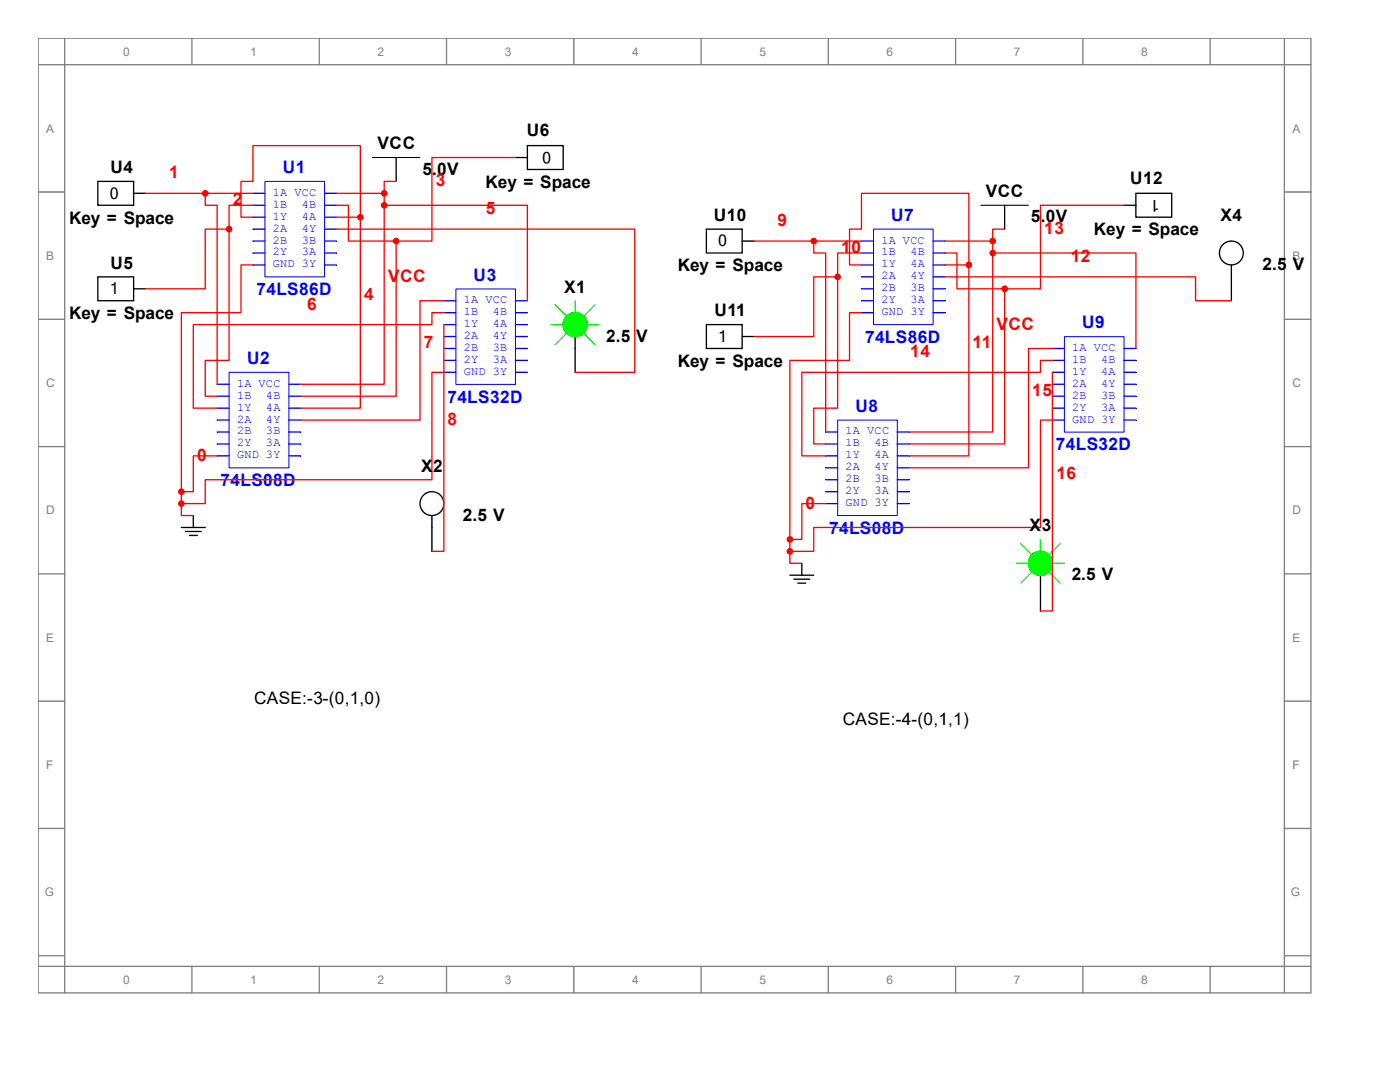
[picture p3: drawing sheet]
<svg xmlns="http://www.w3.org/2000/svg" width="279mm" height="216mm" viewBox="0 0 279 216" stroke-linecap="round" stroke-linejoin="round" font-family="sans-serif">
<g fill="none" stroke="#808080" stroke-width=".26">
<path d="M7.6 7.6h254v190.5h-254zM7.6 12.9h254M12.9 7.6v190.5M38.3 7.6v5.3M63.7 7.6v5.3M89.1 7.6v5.3M114.5 7.6v5.3M139.9 7.6v5.3M165.3 7.6v5.3M190.7 7.6v5.3M216.1 7.6v5.3M241.5 7.6v5.3"/>
<path d="M256.3 7.6v190.5M7.6 38.3h5.3M256.3 38.3h5.3M7.6 63.7h5.3M256.3 63.7h5.3M7.6 89.1h5.3M256.3 89.1h5.3M7.6 114.5h5.3M256.3 114.5h5.3M7.6 139.9h5.3M256.3 139.9h5.3M7.6 165.3h5.3"/>
<path d="M256.3 165.3h5.3M7.6 190.7h5.3M7.6 192.8h254M38.3 192.8v5.3M63.7 192.8v5.3M89.1 192.8v5.3M114.5 192.8v5.3M139.9 192.8v5.3M165.3 192.8v5.3M190.7 192.8v5.3M216.1 192.8v5.3M241.5 192.8v5.3"/>
<path d="M256.3 190.7h5.3"/>
</g>
<path d="M52.9 36.2h11.9v19h-11.9z" fill="none" stroke="#00f" stroke-width=".2"/>
<path d="M50.5 38.6h2.4" fill="none" stroke="#00f" stroke-width=".26"/>
<path d="M50.5 41h2.4" fill="none" stroke="#00f" stroke-width=".26"/>
<path d="M50.5 43.3h2.4" fill="none" stroke="#00f" stroke-width=".26"/>
<path d="M50.5 45.7h2.4" fill="none" stroke="#00f" stroke-width=".26"/>
<path d="M50.5 48.1h2.4" fill="none" stroke="#00f" stroke-width=".26"/>
<path d="M50.5 50.5h2.4" fill="none" stroke="#00f" stroke-width=".26"/>
<path d="M50.5 52.9h2.4" fill="none" stroke="#00f" stroke-width=".26"/>
<path d="M64.8 52.9h2.4" fill="none" stroke="#00f" stroke-width=".26"/>
<path d="M64.8 50.5h2.4" fill="none" stroke="#00f" stroke-width=".26"/>
<path d="M64.8 48.1h2.4" fill="none" stroke="#00f" stroke-width=".26"/>
<path d="M64.8 45.7h2.4" fill="none" stroke="#00f" stroke-width=".26"/>
<path d="M64.8 43.3h2.4" fill="none" stroke="#00f" stroke-width=".26"/>
<path d="M64.8 41h2.4" fill="none" stroke="#00f" stroke-width=".26"/>
<path d="M64.8 38.6h2.4" fill="none" stroke="#00f" stroke-width=".26"/>
<path d="M45.7 74.3h12v19h-12z" fill="none" stroke="#00f" stroke-width=".2"/>
<path d="M43.3 76.7h2.4" fill="none" stroke="#00f" stroke-width=".26"/>
<path d="M43.3 79.1h2.4" fill="none" stroke="#00f" stroke-width=".26"/>
<path d="M43.3 81.4h2.4" fill="none" stroke="#00f" stroke-width=".26"/>
<path d="M43.3 83.8h2.4" fill="none" stroke="#00f" stroke-width=".26"/>
<path d="M43.3 86.2h2.4" fill="none" stroke="#00f" stroke-width=".26"/>
<path d="M43.3 88.6h2.4" fill="none" stroke="#00f" stroke-width=".26"/>
<path d="M43.3 91h2.4" fill="none" stroke="#00f" stroke-width=".26"/>
<path d="M57.6 91h2.4" fill="none" stroke="#00f" stroke-width=".26"/>
<path d="M57.6 88.6h2.4" fill="none" stroke="#00f" stroke-width=".26"/>
<path d="M57.6 86.2h2.4" fill="none" stroke="#00f" stroke-width=".26"/>
<path d="M57.6 83.8h2.4" fill="none" stroke="#00f" stroke-width=".26"/>
<path d="M57.6 81.4h2.4" fill="none" stroke="#00f" stroke-width=".26"/>
<path d="M57.6 79.1h2.4" fill="none" stroke="#00f" stroke-width=".26"/>
<path d="M57.6 76.7h2.4" fill="none" stroke="#00f" stroke-width=".26"/>
<path d="M91 57.7h11.9v19h-11.9z" fill="none" stroke="#00f" stroke-width=".2"/>
<path d="M88.6 60h2.4" fill="none" stroke="#00f" stroke-width=".26"/>
<path d="M88.6 62.4h2.4" fill="none" stroke="#00f" stroke-width=".26"/>
<path d="M88.6 64.8h2.4" fill="none" stroke="#00f" stroke-width=".26"/>
<path d="M88.6 67.2h2.4" fill="none" stroke="#00f" stroke-width=".26"/>
<path d="M88.6 69.5h2.4" fill="none" stroke="#00f" stroke-width=".26"/>
<path d="M88.6 71.9h2.4" fill="none" stroke="#00f" stroke-width=".26"/>
<path d="M88.6 74.3h2.4" fill="none" stroke="#00f" stroke-width=".26"/>
<path d="M102.9 74.3h2.4" fill="none" stroke="#00f" stroke-width=".26"/>
<path d="M102.9 71.9h2.4" fill="none" stroke="#00f" stroke-width=".26"/>
<path d="M102.9 69.5h2.4" fill="none" stroke="#00f" stroke-width=".26"/>
<path d="M102.9 67.2h2.4" fill="none" stroke="#00f" stroke-width=".26"/>
<path d="M102.9 64.8h2.4" fill="none" stroke="#00f" stroke-width=".26"/>
<path d="M102.9 62.4h2.4" fill="none" stroke="#00f" stroke-width=".26"/>
<path d="M102.9 60h2.4" fill="none" stroke="#00f" stroke-width=".26"/>
<path d="M19.5 36.2h7.2v4.8h-7.2zM26.7 38.6h2.4M79.1 31.4v4.8M102.9 31.4h2.4M105.3 29.1h7.1v4.7h-7.1zM19.5 55.2h7.2v4.8h-7.2zM26.7 57.6h2.4M36.2 105.3h4.8M37 106h3.2M37.8 106.8h1.6M38.6 102.9v2.4" fill="none" stroke="#000" stroke-width=".26"/>
<path d="M74.3 31.4h9.5" fill="none" stroke="#000" stroke-width=".2"/>
<g fill="#f00" stroke="#f00" stroke-width=".26">
<circle cx="41" cy="38.6" r=".53"/>
<circle cx="79.1" cy="48.1" r=".53"/>
<circle cx="71.9" cy="43.3" r=".53"/>
<circle cx="45.7" cy="45.7" r=".53"/>
<circle cx="36.2" cy="98.1" r=".53"/>
<circle cx="36.2" cy="100.5" r=".53"/>
<circle cx="76.7" cy="41" r=".53"/>
<circle cx="76.7" cy="38.6" r=".53"/>
</g>
<g fill="none" stroke="#f00" stroke-width=".26">
<path d="M29.1 38.6h21.4M41 38.6v2.4h2.3v35.7M67.2 38.6h9.5M76.7 38.6v2.4M79.1 36.2h-2.4v2.4M102.9 31.4h-16.7v16.7h-7.1M45.7 45.7v26.2h-4.7v7.2h2.3M45.7 45.7h-4.7v11.9h-11.9M50.5 43.3h-2.4v-7.1h2.4v-7.1h21.4v14.2M50.5 41h-4.8v4.7M67.2 41h2.3v7.1h9.6M67.2 43.3h4.7"/>
<path d="M71.9 43.3v38.1h-11.9M76.7 41v35.7h-16.7M76.7 41h28.6v19M79.1 48.1v31h-19.1M88.6 62.4h-2.4v2.4h-47.6v16.6h4.7M88.6 60h-4.8v23.8h-23.8M88.6 74.3h-2.4v21.4h-45.2v4.8h-4.8M43.3 91h-4.7v7.1h-2.4v2.4M36.2 100.5v2.4h2.4"/>
</g>
<path d="M174.3 45.7h11.9v19.1h-11.9z" fill="none" stroke="#00f" stroke-width=".2"/>
<path d="M171.9 48.1h2.4" fill="none" stroke="#00f" stroke-width=".26"/>
<path d="M171.9 50.5h2.4" fill="none" stroke="#00f" stroke-width=".26"/>
<path d="M171.9 52.9h2.4" fill="none" stroke="#00f" stroke-width=".26"/>
<path d="M171.9 55.2h2.4" fill="none" stroke="#00f" stroke-width=".26"/>
<path d="M171.9 57.6h2.4" fill="none" stroke="#00f" stroke-width=".26"/>
<path d="M171.9 60h2.4" fill="none" stroke="#00f" stroke-width=".26"/>
<path d="M171.9 62.4h2.4" fill="none" stroke="#00f" stroke-width=".26"/>
<path d="M186.2 62.4h2.4" fill="none" stroke="#00f" stroke-width=".26"/>
<path d="M186.2 60h2.4" fill="none" stroke="#00f" stroke-width=".26"/>
<path d="M186.2 57.6h2.4" fill="none" stroke="#00f" stroke-width=".26"/>
<path d="M186.2 55.2h2.4" fill="none" stroke="#00f" stroke-width=".26"/>
<path d="M186.2 52.9h2.4" fill="none" stroke="#00f" stroke-width=".26"/>
<path d="M186.2 50.5h2.4" fill="none" stroke="#00f" stroke-width=".26"/>
<path d="M186.2 48.1h2.4" fill="none" stroke="#00f" stroke-width=".26"/>
<path d="M167.2 83.8h11.9v19.1h-11.9z" fill="none" stroke="#00f" stroke-width=".2"/>
<path d="M164.8 86.2h2.4" fill="none" stroke="#00f" stroke-width=".26"/>
<path d="M164.8 88.6h2.4" fill="none" stroke="#00f" stroke-width=".26"/>
<path d="M164.8 91h2.4" fill="none" stroke="#00f" stroke-width=".26"/>
<path d="M164.8 93.3h2.4" fill="none" stroke="#00f" stroke-width=".26"/>
<path d="M164.8 95.7h2.4" fill="none" stroke="#00f" stroke-width=".26"/>
<path d="M164.8 98.1h2.4" fill="none" stroke="#00f" stroke-width=".26"/>
<path d="M164.8 100.5h2.4" fill="none" stroke="#00f" stroke-width=".26"/>
<path d="M179.1 100.5h2.4" fill="none" stroke="#00f" stroke-width=".26"/>
<path d="M179.1 98.1h2.4" fill="none" stroke="#00f" stroke-width=".26"/>
<path d="M179.1 95.7h2.4" fill="none" stroke="#00f" stroke-width=".26"/>
<path d="M179.1 93.3h2.4" fill="none" stroke="#00f" stroke-width=".26"/>
<path d="M179.1 91h2.4" fill="none" stroke="#00f" stroke-width=".26"/>
<path d="M179.1 88.6h2.4" fill="none" stroke="#00f" stroke-width=".26"/>
<path d="M179.1 86.2h2.4" fill="none" stroke="#00f" stroke-width=".26"/>
<path d="M212.4 67.2h11.9v19h-11.9z" fill="none" stroke="#00f" stroke-width=".2"/>
<path d="M210 69.5h2.4" fill="none" stroke="#00f" stroke-width=".26"/>
<path d="M210 71.9h2.4" fill="none" stroke="#00f" stroke-width=".26"/>
<path d="M210 74.3h2.4" fill="none" stroke="#00f" stroke-width=".26"/>
<path d="M210 76.7h2.4" fill="none" stroke="#00f" stroke-width=".26"/>
<path d="M210 79.1h2.4" fill="none" stroke="#00f" stroke-width=".26"/>
<path d="M210 81.4h2.4" fill="none" stroke="#00f" stroke-width=".26"/>
<path d="M210 83.8h2.4" fill="none" stroke="#00f" stroke-width=".26"/>
<path d="M224.3 83.8h2.4" fill="none" stroke="#00f" stroke-width=".26"/>
<path d="M224.3 81.4h2.4" fill="none" stroke="#00f" stroke-width=".26"/>
<path d="M224.3 79.1h2.4" fill="none" stroke="#00f" stroke-width=".26"/>
<path d="M224.3 76.7h2.4" fill="none" stroke="#00f" stroke-width=".26"/>
<path d="M224.3 74.3h2.4" fill="none" stroke="#00f" stroke-width=".26"/>
<path d="M224.3 71.9h2.4" fill="none" stroke="#00f" stroke-width=".26"/>
<path d="M224.3 69.5h2.4" fill="none" stroke="#00f" stroke-width=".26"/>
<g fill="none" stroke="#000" stroke-width=".26">
<path d="M226.7 38.6h7.1v4.7h-7.1zM141 45.7h7.1v4.8h-7.1zM148.1 48.1h2.4M200.5 41v4.7M224.3 41h2.4M245.7 52.9v7.1M114.8 67.2v7.1M141 64.8h7.1v4.7h-7.1zM148.1 67.2h2.4M86.2 102.9v7.1M157.6 114.8h4.8M158.4 115.6h3.2"/>
<path d="M159.2 116.4h1.6M160 112.4v2.4M207.6 114.8v7.1"/>
<circle cx="245.7" cy="50.5" r="2.38"/>
<circle cx="114.8" cy="64.8" r="2.38"/>
<circle cx="86.2" cy="100.5" r="2.38"/>
<circle cx="207.6" cy="112.4" r="2.38"/>
</g>
<path d="M195.7 41h9.6" fill="none" stroke="#000" stroke-width=".2"/>
<g fill="#f00" stroke="#f00" stroke-width=".26">
<circle cx="162.4" cy="48.1" r=".53"/>
<circle cx="200.5" cy="57.6" r=".53"/>
<circle cx="193.4" cy="52.9" r=".53"/>
<circle cx="167.2" cy="55.2" r=".53"/>
<circle cx="157.6" cy="107.6" r=".53"/>
<circle cx="157.6" cy="110" r=".53"/>
<circle cx="198.1" cy="50.5" r=".53"/>
<circle cx="198.1" cy="48.1" r=".53"/>
</g>
<g fill="none" stroke="#f00" stroke-width=".26">
<path d="M50.5 52.9h-2.4v9.5h-11.9v35.7M67.2 45.7h59.5v28.6h-11.9M150.5 48.1h21.4M162.4 48.1v2.4h2.4v35.7M167.2 55.2v26.2h-4.8v7.2h2.4M167.2 55.2h-4.8v12h-11.9M171.9 52.9h-2.4v-7.2h2.4v-7.1h21.5v14.3M171.9 50.5h-4.7v4.7M188.6 50.5h2.4v7.1h9.5M188.6 55.2h50v4.8h7.1M188.6 48.1h9.5M188.6 52.9h4.8"/>
<path d="M193.4 52.9v38.1h-11.9M198.1 50.5v35.7h-16.6M198.1 50.5h28.6v19M198.1 48.1v2.4M200.5 57.6v31h-19M200.5 45.7h-2.4v2.4M224.3 41h-16.7v16.6h-7.1M88.6 64.8v45.2h-2.4M171.9 62.4h-2.4v9.5h-11.9v35.7M210 71.9h-2.4v2.4h-47.6v16.7h4.8M210 69.5h-4.7v23.8h-23.8M210 74.3v47.6h-2.4"/>
<path d="M210 83.8h-2.4v21.5h-45.2v4.7h-4.8M157.6 110v2.4h2.4M157.6 107.6v2.4M164.8 100.5h-4.8v7.1h-2.4"/>
</g>
<g fill="none" stroke="#0f0" stroke-width=".26">
<path d="M110 64.8h2.4M110.8 60.8l2.4 2.4M113.2 66.4l-2.4 2.3M114.8 60v2.4M116.4 66.4l2.3 2.3M117.2 64.8h2.3M118.7 60.8l-2.3 2.4M202.9 112.4h2.4M203.7 108.4l2.4 2.4M206.1 114l-2.4 2.4M207.6 107.6v2.4M209.2 114l2.4 2.4"/>
<path d="M210 112.4h2.4M211.6 108.4l-2.4 2.4"/>
</g>
<g fill="#0f0" stroke="#0f0" stroke-width=".26">
<circle cx="114.8" cy="64.8" r="2.38"/>
<circle cx="207.6" cy="112.4" r="2.38"/>
</g>
<g font-size="3.4">
<text x="75.3" y="29.8">VCC</text>
<text x="105.1" y="27.1">U6</text>
<text x="22.1" y="34.5">U4</text>
<text x="84.3" y="34.8">5.0V</text>
<text x="96.9" y="37.5">Key = Space</text>
<text x="196.7" y="39.3">VCC</text>
<text x="225.6" y="36.7">U12</text>
<text x="13.8" y="44.6">Key = Space</text>
<text x="142.5" y="44.1">U10</text>
<text x="205.7" y="44.4">5.0V</text>
<text x="218.3" y="47">Key = Space</text>
<text x="243.6" y="44.1">X4</text>
<text x="22.1" y="53.6">U5</text>
<text x="252" y="53.9">2.5 V</text>
<text x="112.6" y="58.4">X1</text>
<text x="135.3" y="54.1">Key = Space</text>
<text x="13.8" y="63.7">Key = Space</text>
<text x="142.6" y="63.1">U11</text>
<text x="121" y="68.2">2.5 V</text>
<text x="135.3" y="73.2">Key = Space</text>
<text x="84" y="94.1">X2</text>
<text x="92.4" y="103.9">2.5 V</text>
<text x="205.5" y="106">X3</text>
<text x="213.9" y="115.8">2.5 V</text>
<text x="50.7" y="140.4">CASE:-3-(0,1,0)</text>
<text x="168.2" y="144.6">CASE:-4-(0,1,1)</text>
</g>
<g font-size="3.4" fill="#f00">
<text x="33.8" y="35.6">1</text>
<text x="46.5" y="40.9">2</text>
<text x="87" y="37.2">3</text>
<text x="97" y="42.8">5</text>
<text x="155.2" y="45.1">9</text>
<text x="208.4" y="46.7">13</text>
<text x="167.9" y="50.4">10</text>
<text x="213.7" y="52.3">12</text>
<text x="72.6" y="59.9">4</text>
<text x="77.5" y="56.3">VCC</text>
<text x="61.3" y="61.8">6</text>
<text x="198.9" y="65.8">VCC</text>
<text x="84.6" y="69.5">7</text>
<text x="181.7" y="71.3">14</text>
<text x="194.1" y="69.5">11</text>
<text x="206" y="79">15</text>
<text x="89.3" y="84.8">8</text>
<text x="39.4" y="92">0</text>
<text x="210.8" y="95.7">16</text>
<text x="160.8" y="101.5">0</text>
</g>
<g font-size="3.4" fill="#00f">
<text x="56.4" y="34.5">U1</text>
<text x="177.8" y="44.1">U7</text>
<text x="51.2" y="58.9">74LS86D</text>
<text x="94.5" y="56">U3</text>
<text x="215.9" y="65.5">U9</text>
<text x="172.6" y="68.4">74LS86D</text>
<text x="49.3" y="72.6">U2</text>
<text x="89.3" y="80.3">74LS32D</text>
<text x="170.7" y="82.2">U8</text>
<text x="210.7" y="89.9">74LS32D</text>
<text x="44" y="97">74LS08D</text>
<text x="165.5" y="106.5">74LS08D</text>
</g>
<g font-size="3.2">
<text x="110" y="30.4" transform="rotate(-180 110 30.4)">0</text>
<text x="21.9" y="39.6">0</text>
<text x="231.4" y="39.9" transform="rotate(-180 231.4 39.9)">1</text>
<text x="143.3" y="49.1">0</text>
<text x="21.9" y="58.7">1</text>
<text x="143.3" y="68.2">1</text>
</g>
<g font-size="2.4" fill="#808080">
<text x="24.6" y="11.1">0</text>
<text x="50" y="11.1">1</text>
<text x="75.4" y="11.1">2</text>
<text x="100.8" y="11.1">3</text>
<text x="126.2" y="11.1">4</text>
<text x="151.6" y="11.1">5</text>
<text x="177" y="11.1">6</text>
<text x="202.4" y="11.1">7</text>
<text x="227.8" y="11.1">8</text>
<text x="9.2" y="26.5">A</text>
<text x="257.9" y="26.5">A</text>
<text x="9.2" y="51.9">B</text>
<text x="257.9" y="51.9">B</text>
<text x="9.2" y="77.3">C</text>
<text x="257.9" y="77.3">C</text>
<text x="9.2" y="102.7">D</text>
<text x="257.9" y="102.7">D</text>
<text x="9.2" y="128.1">E</text>
<text x="257.9" y="128.1">E</text>
<text x="9.2" y="153.5">F</text>
<text x="257.9" y="153.5">F</text>
<text x="8.9" y="178.9">G</text>
<text x="257.6" y="178.9">G</text>
<text x="24.6" y="196.3">0</text>
<text x="50" y="196.3">1</text>
<text x="75.4" y="196.3">2</text>
<text x="100.8" y="196.3">3</text>
<text x="126.2" y="196.3">4</text>
<text x="151.6" y="196.3">5</text>
<text x="177" y="196.3">6</text>
<text x="202.4" y="196.3">7</text>
<text x="227.8" y="196.3">8</text>
</g>
<g font-size="2.4" fill="#00f">
<text x="54.4" y="39.1">1A VCC</text>
<text x="54.4" y="41.4">1B</text>
<text x="60.2" y="41.4">4B</text>
<text x="54.4" y="43.8">1Y</text>
<text x="54.4" y="46.2">2A</text>
<text x="60.2" y="46.2">4Y</text>
<text x="60.2" y="43.8">4A</text>
<text x="54.4" y="48.6">2B</text>
<text x="54.4" y="51">2Y</text>
<text x="54.4" y="53.3">GND 3Y</text>
<text x="60.2" y="51">3A</text>
<text x="60.2" y="48.6">3B</text>
<text x="175.9" y="48.6">1A VCC</text>
<text x="175.9" y="51">1B</text>
<text x="175.9" y="53.3">1Y</text>
<text x="181.7" y="53.3">4A</text>
<text x="181.7" y="51">4B</text>
<text x="175.9" y="55.8">2A</text>
<text x="175.9" y="58.1">2B</text>
<text x="181.7" y="58.1">3B</text>
<text x="181.7" y="55.8">4Y</text>
<text x="92.5" y="60.5">1A VCC</text>
<text x="92.5" y="62.9">1B</text>
<text x="92.5" y="65.3">1Y</text>
<text x="98.3" y="65.3">4A</text>
<text x="98.3" y="62.9">4B</text>
<text x="175.9" y="60.5">2Y</text>
<text x="175.9" y="62.9">GND 3Y</text>
<text x="181.7" y="60.5">3A</text>
<text x="92.5" y="67.6">2A</text>
<text x="92.5" y="70">2B</text>
<text x="98.3" y="70">3B</text>
<text x="98.3" y="67.6">4Y</text>
<text x="214" y="70">1A VCC</text>
<text x="47.3" y="77.2">1A VCC</text>
<text x="92.5" y="72.4">2Y</text>
<text x="92.5" y="74.8">GND 3Y</text>
<text x="98.3" y="72.4">3A</text>
<text x="214" y="72.4">1B</text>
<text x="214" y="74.8">1Y</text>
<text x="214" y="77.2">2A</text>
<text x="219.8" y="77.2">4Y</text>
<text x="219.8" y="74.8">4A</text>
<text x="219.8" y="72.4">4B</text>
<text x="47.3" y="79.5">1B</text>
<text x="47.3" y="81.9">1Y</text>
<text x="53.1" y="81.9">4A</text>
<text x="53.1" y="79.5">4B</text>
<text x="214" y="79.5">2B</text>
<text x="214" y="81.9">2Y</text>
<text x="219.8" y="81.9">3A</text>
<text x="219.8" y="79.5">3B</text>
<text x="47.3" y="84.3">2A</text>
<text x="47.3" y="86.7">2B</text>
<text x="47.3" y="89.1">2Y</text>
<text x="53.1" y="89.1">3A</text>
<text x="53.1" y="86.7">3B</text>
<text x="53.1" y="84.3">4Y</text>
<text x="168.7" y="86.7">1A VCC</text>
<text x="168.7" y="89.1">1B</text>
<text x="174.5" y="89.1">4B</text>
<text x="214" y="84.3">GND 3Y</text>
<text x="47.3" y="91.4">GND 3Y</text>
<text x="168.7" y="91.4">1Y</text>
<text x="168.7" y="93.9">2A</text>
<text x="174.5" y="93.9">4Y</text>
<text x="174.5" y="91.4">4A</text>
<text x="168.7" y="96.2">2B</text>
<text x="168.7" y="98.6">2Y</text>
<text x="168.7" y="101">GND 3Y</text>
<text x="174.5" y="98.6">3A</text>
<text x="174.5" y="96.2">3B</text>
</g>
</svg>
